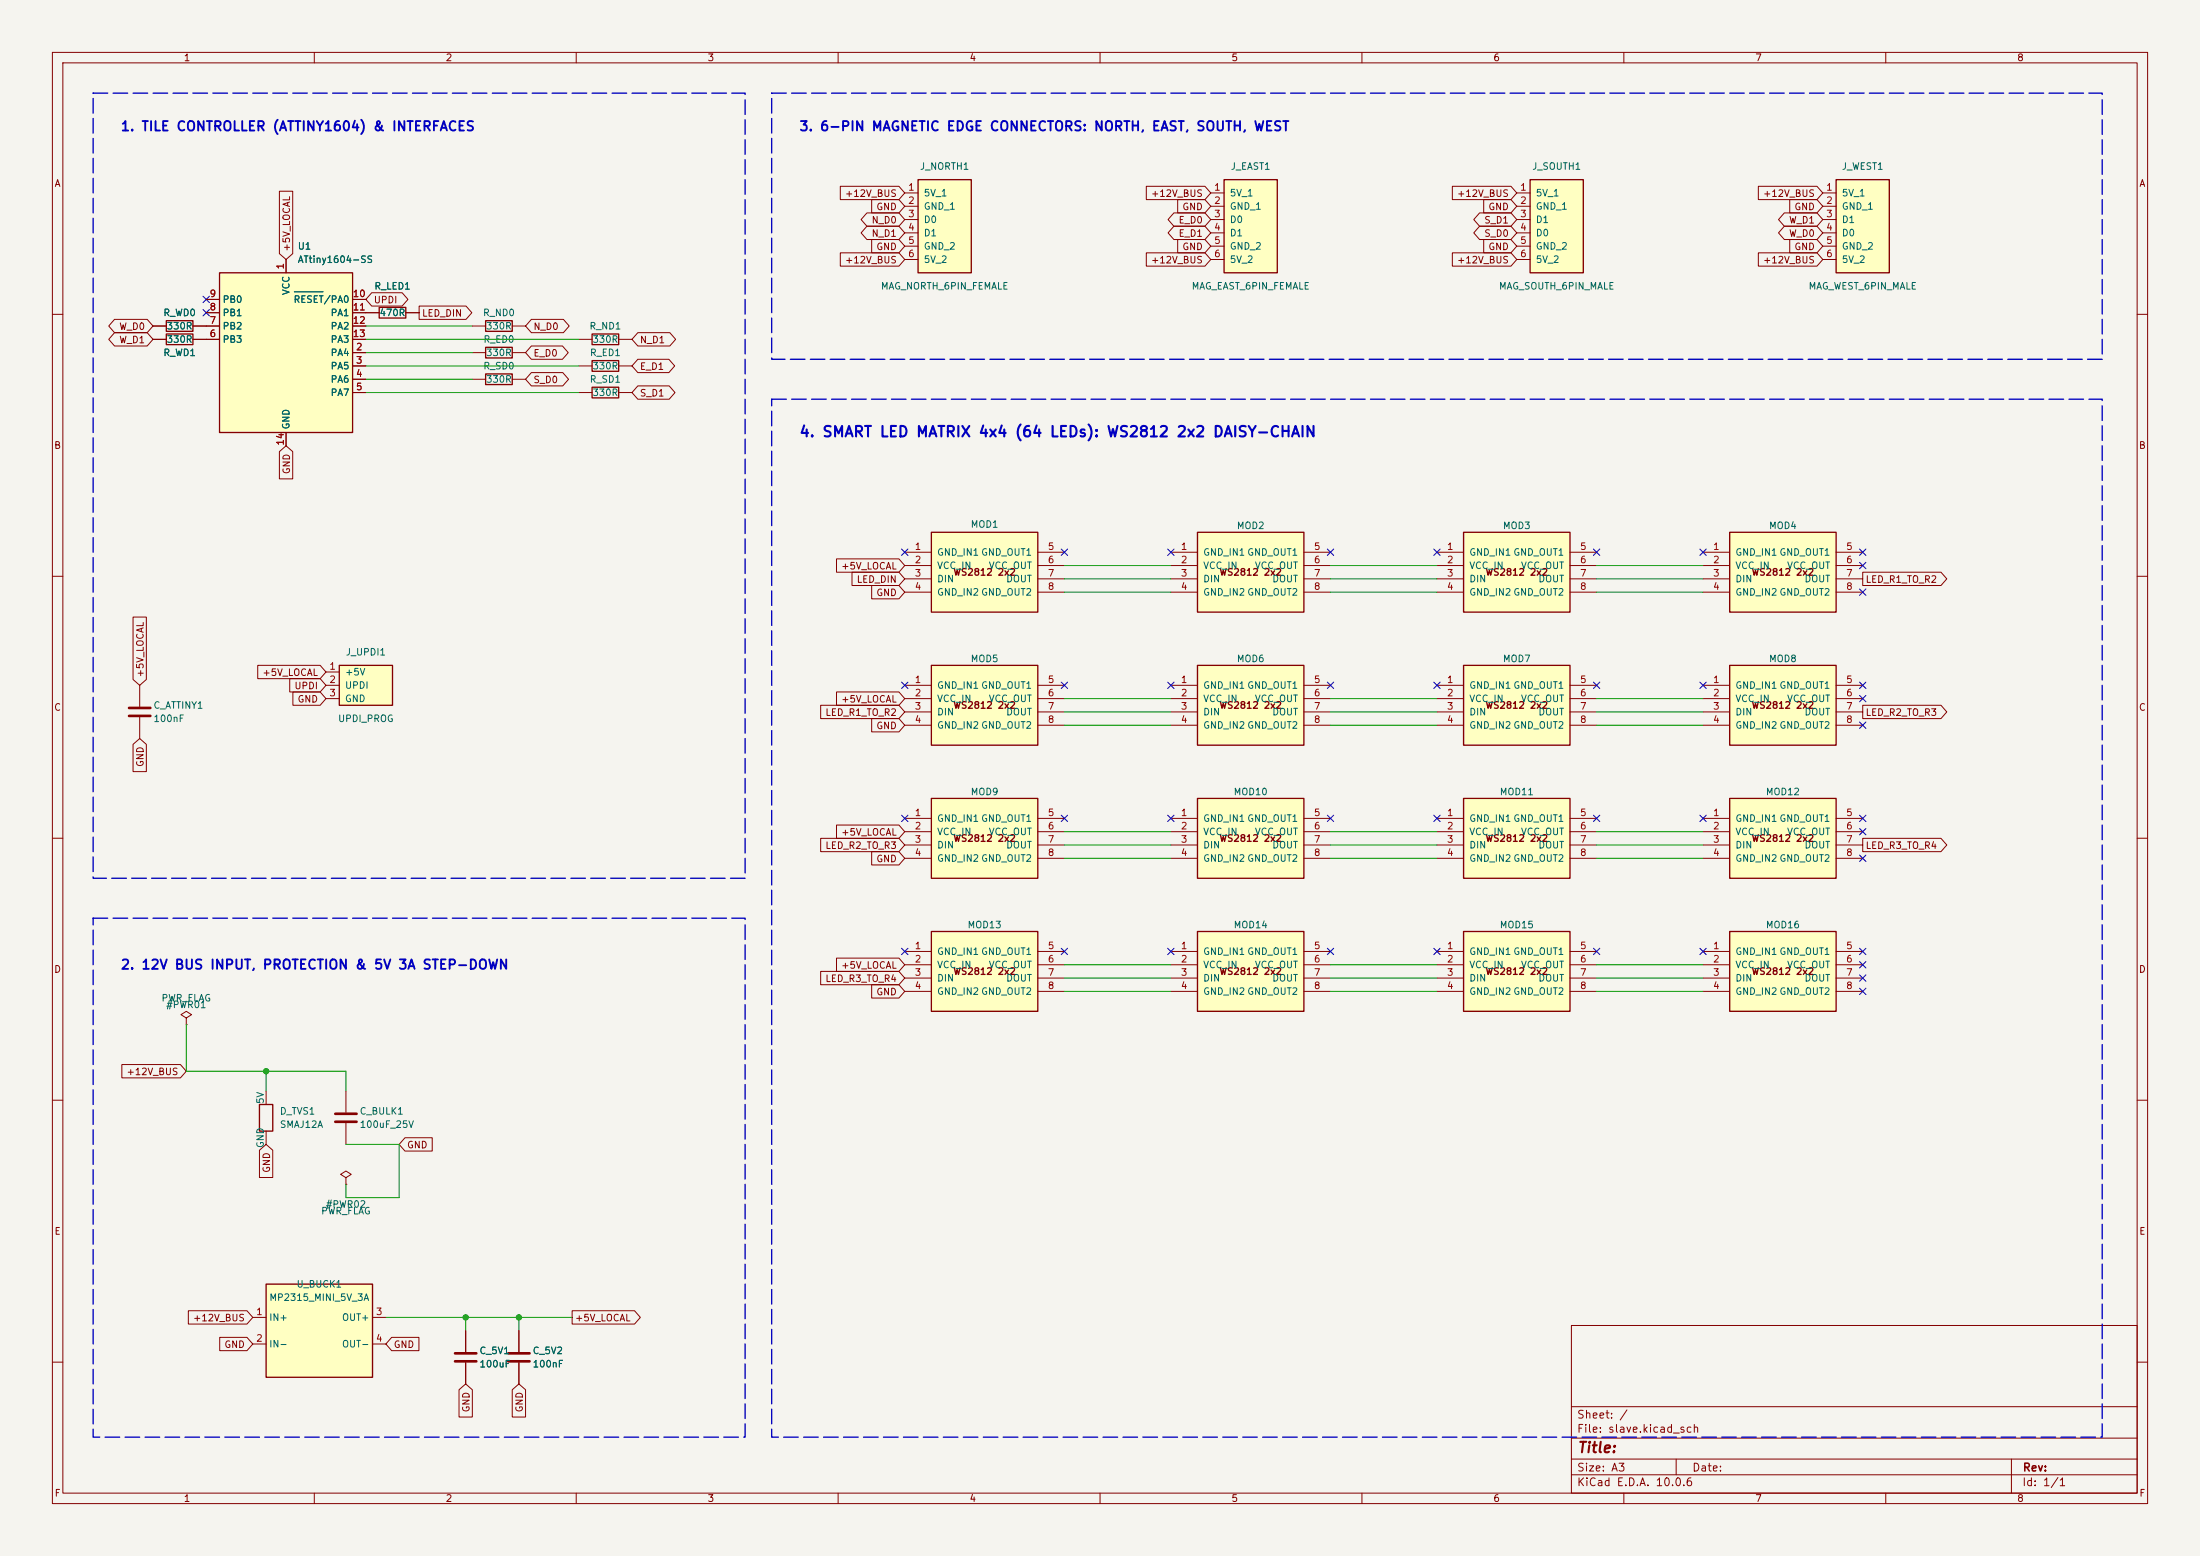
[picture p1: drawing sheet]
<svg xmlns="http://www.w3.org/2000/svg" width="420mm" height="297mm" viewBox="0 0 420 297" stroke-linecap="round" stroke-linejoin="round" font-family="sans-serif">
<path d="M0 0h420v297h-420z" fill="#f5f4ef" stroke="#f5f4ef" stroke-width=".19"/>
<g fill="none" stroke="#840000" stroke-width=".19">
<path d="M10 10h400v277h-400zM12 12h396v273h-396zM60 10v2M110 10v2M160 10v2M210 10v2M260 10v2M310 10v2M360 10v2M10 60h2M110.5 74.9h2.5M110.5 64.8h2.5"/>
<path d="M118.1 74.9h2.5M118.1 64.8h2.5M408 60h2M10 110h2M408 110h2M10 160h2M408 160h2M10 210h2M408 210h2M88.9 254v4.1M300 253h108v32h-108zM10 260h2"/>
<path d="M88.9 260.1v4.1M300 278.5h108M300 274.5h108M300 268.5h108M320 278.5v3M384 278.5v6.5M408 260h2M60 285v2M110 285v2M160 285v2M210 285v2M260 285v2"/>
<path d="M300 281.5h108M310 285v2M360 285v2"/>
</g>
<path d="M113 73.9h5.1v2h-5.1zM113 63.8h5.1v2h-5.1z" fill="none" stroke="#840000" stroke-width=".25"/>
<path d="M86.9 258.3h4M86.9 259.8h4" fill="none" stroke="#840000" stroke-width=".51"/>
<path d="M41.9 52.1h25.4v30.5h-25.4z" fill="#ffffc2"/>
<path d="M41.9 52.1h25.4v30.5h-25.4zM113 68.8h5.1v2.1h-5.1z" fill="none" stroke="#840000" stroke-width=".25"/>
<g fill="none" stroke="#840000" stroke-width=".19">
<path d="M39.4 59.7h2.5M39.4 57.2h2.5M54.6 49.5v2.6M67.3 59.7h2.5M67.3 57.2h2.5M39.4 64.8h2.5M39.4 62.2h2.5M67.3 67.3h2.5M67.3 69.9h2.5M67.3 72.4h2.5M67.3 74.9h2.5M67.3 64.8h2.5"/>
<path d="M67.3 62.2h2.5M110.5 69.9h2.5M118.1 69.9h2.5M54.6 82.6v2.5M35.6 194.3l1-.6-1-.7-1.1 .7 1.1 .6v1.3M35.6 195.6h.1M99.1 254v4.1M99.1 260.1v4.1"/>
</g>
<path d="M56.2 55.7h5.5" fill="none" stroke="#006464" stroke-width=".19"/>
<path d="M97 258.3h4.1M97 259.8h4.1" fill="none" stroke="#840000" stroke-width=".51"/>
<path d="M330.2 127h20.3v15.2h-20.3z" fill="#ffffc2"/>
<path d="M330.2 127h20.3v15.2h-20.3z" fill="none" stroke="#840000" stroke-width=".25"/>
<path d="M325.1 130.8h5.1M325.1 133.4h5.1M325.1 135.9h5.1M325.1 138.4h5.1M350.5 130.8h5.1M350.5 133.4h5.1M350.5 135.9h5.1M350.5 138.4h5.1" fill="none" stroke="#840000" stroke-width=".19"/>
<path d="M330.2 101.6h20.3v15.2h-20.3z" fill="#ffffc2"/>
<path d="M330.2 101.6h20.3v15.2h-20.3z" fill="none" stroke="#840000" stroke-width=".25"/>
<path d="M325.1 105.4h5.1M325.1 108h5.1M325.1 110.5h5.1M325.1 113h5.1M350.5 105.4h5.1M350.5 108h5.1M350.5 110.5h5.1M350.5 113h5.1" fill="none" stroke="#840000" stroke-width=".19"/>
<path d="M330.2 152.4h20.3v15.2h-20.3z" fill="#ffffc2"/>
<path d="M330.2 152.4h20.3v15.2h-20.3z" fill="none" stroke="#840000" stroke-width=".25"/>
<path d="M325.1 156.2h5.1M325.1 158.8h5.1M350.5 156.2h5.1M350.5 158.8h5.1M325.1 161.3h5.1M325.1 163.8h5.1M350.5 161.3h5.1M350.5 163.8h5.1" fill="none" stroke="#840000" stroke-width=".19"/>
<path d="M330.2 177.8h20.3v15.2h-20.3z" fill="#ffffc2"/>
<path d="M330.2 177.8h20.3v15.2h-20.3z" fill="none" stroke="#840000" stroke-width=".25"/>
<path d="M325.1 181.6h5.1M325.1 184.2h5.1M325.1 186.7h5.1M325.1 189.2h5.1M350.5 181.6h5.1M350.5 184.2h5.1M350.5 186.7h5.1M350.5 189.2h5.1" fill="none" stroke="#840000" stroke-width=".19"/>
<path d="M279.4 177.8h20.3v15.2h-20.3z" fill="#ffffc2"/>
<path d="M279.4 177.8h20.3v15.2h-20.3z" fill="none" stroke="#840000" stroke-width=".25"/>
<path d="M274.3 181.6h5.1M274.3 184.2h5.1M274.3 186.7h5.1M274.3 189.2h5.1M299.7 181.6h5.1M299.7 184.2h5.1M299.7 186.7h5.1M299.7 189.2h5.1" fill="none" stroke="#840000" stroke-width=".19"/>
<path d="M177.8 177.8h20.3v15.2h-20.3z" fill="#ffffc2"/>
<path d="M92.7 71.4h5.1v2h-5.1zM92.7 61.2h5.1v2h-5.1zM92.7 66.3h5.1v2h-5.1zM177.8 177.8h20.3v15.2h-20.3z" fill="none" stroke="#840000" stroke-width=".25"/>
<g fill="none" stroke="#840000" stroke-width=".19">
<path d="M90.2 72.4h2.5M90.2 62.2h2.5M90.2 67.3h2.5M97.8 72.4h2.5M97.8 62.2h2.5M97.8 67.3h2.5M172.7 181.6h5.1M172.7 184.2h5.1M172.7 186.7h5.1M172.7 189.2h5.1M198.1 181.6h5.1M198.1 184.2h5.1"/>
<path d="M198.1 186.7h5.1M198.1 189.2h5.1"/>
</g>
<path d="M228.6 177.8h20.3v15.2h-20.3z" fill="#ffffc2"/>
<path d="M228.6 177.8h20.3v15.2h-20.3z" fill="none" stroke="#840000" stroke-width=".25"/>
<path d="M223.5 181.6h5.1M223.5 184.2h5.1M223.5 186.7h5.1M223.5 189.2h5.1M248.9 181.6h5.1M248.9 184.2h5.1M248.9 186.7h5.1M248.9 189.2h5.1" fill="none" stroke="#840000" stroke-width=".19"/>
<path d="M233.7 34.3h10.1v17.8h-10.1z" fill="#ffffc2"/>
<path d="M233.7 34.3h10.1v17.8h-10.1z" fill="none" stroke="#840000" stroke-width=".25"/>
<path d="M231.1 36.8h2.6M231.1 39.4h2.6M231.1 41.9h2.6M231.1 44.5h2.6M231.1 47h2.6M231.1 49.5h2.6" fill="none" stroke="#840000" stroke-width=".19"/>
<path d="M175.3 34.3h10.1v17.8h-10.1z" fill="#ffffc2"/>
<path d="M175.3 34.3h10.1v17.8h-10.1z" fill="none" stroke="#840000" stroke-width=".25"/>
<path d="M172.7 36.8h2.6M172.7 39.4h2.6M172.7 41.9h2.6M172.7 44.5h2.6M172.7 47h2.6M172.7 49.5h2.6" fill="none" stroke="#840000" stroke-width=".19"/>
<path d="M292.1 34.3h10.2v17.8h-10.2z" fill="#ffffc2"/>
<path d="M292.1 34.3h10.2v17.8h-10.2z" fill="none" stroke="#840000" stroke-width=".25"/>
<path d="M289.6 36.8h2.5M289.6 39.4h2.5M289.6 41.9h2.5M289.6 44.5h2.5M289.6 47h2.5M289.6 49.5h2.5" fill="none" stroke="#840000" stroke-width=".19"/>
<path d="M228.6 127h20.3v15.2h-20.3z" fill="#ffffc2"/>
<path d="M72.4 58.7h5.1v2h-5.1zM228.6 127h20.3v15.2h-20.3z" fill="none" stroke="#840000" stroke-width=".25"/>
<path d="M69.8 59.7h2.6M77.5 59.7h2.5M223.5 130.8h5.1M223.5 133.4h5.1M223.5 135.9h5.1M223.5 138.4h5.1M248.9 130.8h5.1M248.9 133.4h5.1M248.9 135.9h5.1M248.9 138.4h5.1" fill="none" stroke="#840000" stroke-width=".19"/>
<path d="M350.5 34.3h10.2v17.8h-10.2z" fill="#ffffc2"/>
<path d="M350.5 34.3h10.2v17.8h-10.2z" fill="none" stroke="#840000" stroke-width=".25"/>
<path d="M348 36.8h2.5M348 39.4h2.5M348 41.9h2.5M348 44.5h2.5M348 47h2.5M348 49.5h2.5" fill="none" stroke="#840000" stroke-width=".19"/>
<path d="M279.4 127h20.3v15.2h-20.3z" fill="#ffffc2"/>
<path d="M279.4 127h20.3v15.2h-20.3z" fill="none" stroke="#840000" stroke-width=".25"/>
<path d="M274.3 130.8h5.1M274.3 133.4h5.1M274.3 135.9h5.1M274.3 138.4h5.1M299.7 130.8h5.1M299.7 133.4h5.1M299.7 135.9h5.1M299.7 138.4h5.1" fill="none" stroke="#840000" stroke-width=".19"/>
<path d="M279.4 152.4h20.3v15.2h-20.3z" fill="#ffffc2"/>
<path d="M279.4 152.4h20.3v15.2h-20.3z" fill="none" stroke="#840000" stroke-width=".25"/>
<path d="M274.3 156.2h5.1M274.3 158.8h5.1M299.7 156.2h5.1M299.7 158.8h5.1M274.3 161.3h5.1M274.3 163.8h5.1M299.7 161.3h5.1M299.7 163.8h5.1" fill="none" stroke="#840000" stroke-width=".19"/>
<path d="M279.4 101.6h20.3v15.2h-20.3z" fill="#ffffc2"/>
<path d="M279.4 101.6h20.3v15.2h-20.3z" fill="none" stroke="#840000" stroke-width=".25"/>
<path d="M274.3 105.4h5.1M274.3 108h5.1M274.3 110.5h5.1M274.3 113h5.1M299.7 105.4h5.1M299.7 108h5.1M299.7 110.5h5.1M299.7 113h5.1" fill="none" stroke="#840000" stroke-width=".19"/>
<path d="M228.6 101.6h20.3v15.2h-20.3z" fill="#ffffc2"/>
<path d="M31.7 61.2h5.1v2h-5.1zM228.6 101.6h20.3v15.2h-20.3z" fill="none" stroke="#840000" stroke-width=".25"/>
<path d="M29.2 62.2h2.5M36.8 62.2h2.6M223.5 105.4h5.1M223.5 108h5.1M223.5 110.5h5.1M223.5 113h5.1M248.9 105.4h5.1M248.9 108h5.1M248.9 110.5h5.1M248.9 113h5.1" fill="none" stroke="#840000" stroke-width=".19"/>
<path d="M228.6 152.4h20.3v15.2h-20.3z" fill="#ffffc2"/>
<path d="M228.6 152.4h20.3v15.2h-20.3z" fill="none" stroke="#840000" stroke-width=".25"/>
<path d="M223.5 156.2h5.1M223.5 158.8h5.1M248.9 156.2h5.1M248.9 158.8h5.1M223.5 161.3h5.1M223.5 163.8h5.1M248.9 161.3h5.1M248.9 163.8h5.1" fill="none" stroke="#840000" stroke-width=".19"/>
<path d="M177.8 127h20.3v15.2h-20.3z" fill="#ffffc2"/>
<path d="M31.7 63.8h5.1v2h-5.1zM177.8 127h20.3v15.2h-20.3z" fill="none" stroke="#840000" stroke-width=".25"/>
<path d="M29.2 64.8h2.5M36.8 64.8h2.6M172.7 130.8h5.1M172.7 133.4h5.1M172.7 135.9h5.1M172.7 138.4h5.1M198.1 130.8h5.1M198.1 133.4h5.1M198.1 135.9h5.1M198.1 138.4h5.1" fill="none" stroke="#840000" stroke-width=".19"/>
<path d="M177.8 101.6h20.3v15.2h-20.3z" fill="#ffffc2"/>
<path d="M177.8 101.6h20.3v15.2h-20.3z" fill="none" stroke="#840000" stroke-width=".25"/>
<path d="M172.7 105.4h5.1M172.7 108h5.1M172.7 110.5h5.1M172.7 113h5.1M198.1 105.4h5.1M198.1 108h5.1M198.1 110.5h5.1M198.1 113h5.1" fill="none" stroke="#840000" stroke-width=".19"/>
<path d="M177.8 152.4h20.3v15.2h-20.3z" fill="#ffffc2"/>
<path d="M177.8 152.4h20.3v15.2h-20.3z" fill="none" stroke="#840000" stroke-width=".25"/>
<path d="M172.7 156.2h5.1M172.7 158.8h5.1M198.1 156.2h5.1M198.1 158.8h5.1M172.7 161.3h5.1M172.7 163.8h5.1M198.1 161.3h5.1M198.1 163.8h5.1" fill="none" stroke="#840000" stroke-width=".19"/>
<path d="M64.8 127h10.1v7.6h-10.1z" fill="#ffffc2"/>
<path d="M64.8 127h10.1v7.6h-10.1zM49.5 210.8h2.6v5.1h-2.6z" fill="none" stroke="#840000" stroke-width=".25"/>
<path d="M26.7 130.8v4.1M26.7 136.9v4.1M62.2 128.3h2.6M62.2 130.8h2.6M62.2 133.4h2.6M50.8 208.3v2.5M50.8 215.9v2.5M66 208.3v4M66 214.4v4M66 224.8l1.1-.6-1.1-.7-1 .7 1 .6v1.3M66 226.1h.1" fill="none" stroke="#840000" stroke-width=".19"/>
<path d="M24.6 135.1h4.1M24.6 136.7h4.1M64 212.6h4.1M64 214.1h4.1" fill="none" stroke="#840000" stroke-width=".51"/>
<path d="M50.8 245.1h20.3v17.8h-20.3z" fill="#ffffc2"/>
<path d="M50.8 245.1h20.3v17.8h-20.3z" fill="none" stroke="#840000" stroke-width=".25"/>
<g fill="none" stroke="#840000" stroke-width=".19">
<path d="M53.3 36.5h2.6v11.9l-1.3 1.1-1.3-1.1zM160.4 35.6h11.2l1.1 1.2-1.1 1.3h-11.2zM166.4 38.1h5.2l1.1 1.3-1.1 1.2h-5.2zM218.8 35.6h11.2l1.1 1.2-1.1 1.3h-11.2zM224.8 38.1h5.2l1.1 1.3-1.1 1.2h-5.2zM277.3 35.6h11.1l1.2 1.2-1.2 1.3h-11.1zM283.2 38.1h5.2l1.2 1.3-1.2 1.2h-5.2zM335.7 35.6h11.2l1.1 1.2-1.1 1.3h-11.2zM341.7 38.1h5.2l1.1 1.3-1.1 1.2h-5.2zM39.4 59.7h2.5M39.4 57.2h2.5M54.6 49.5v2.6"/>
<path d="M67.3 59.7h5.1M67.3 57.2h2.5M71 55.9h5.8l1.1 1.3-1.1 1.2h-5.8l-1.2-1.2zM77.5 59.7h2.5M80 58.4h9l1.1 1.3-1.1 1.3h-9zM160.4 48.3h11.2l1.1 1.2-1.1 1.3h-11.2zM165.5 43.2h6.1l1.1 1.3-1.1 1.2h-6.1l-1.1-1.2zM165.5 40.6h6.1l1.1 1.3-1.1 1.3h-6.1l-1.1-1.3zM166.4 45.7h5.2l1.1 1.3-1.1 1.3h-5.2zM218.8 48.3h11.2l1.1 1.2-1.1 1.3h-11.2zM224.1 43.2h5.9l1.1 1.3-1.1 1.2h-5.9l-1.1-1.2zM224.1 40.6h5.9l1.1 1.3-1.1 1.3h-5.9l-1.1-1.3z"/>
<path d="M224.8 45.7h5.2l1.1 1.3-1.1 1.3h-5.2zM277.3 48.3h11.1l1.2 1.2-1.2 1.3h-11.1zM282.5 40.6h5.9l1.2 1.3-1.2 1.3h-5.9l-1.2-1.3zM282.5 43.2h5.9l1.2 1.3-1.2 1.2h-5.9l-1.2-1.2zM283.2 45.7h5.2l1.2 1.3-1.2 1.3h-5.2zM335.7 48.3h11.2l1.1 1.2-1.1 1.3h-11.2zM340.6 40.6h6.3l1.1 1.3-1.1 1.3h-6.3l-1.1-1.3zM340.6 43.2h6.3l1.1 1.3-1.1 1.2h-6.3l-1.1-1.2zM341.7 45.7h5.2l1.1 1.3-1.1 1.3h-5.2zM21.9 61h6.2l1.1 1.2-1.1 1.3h-6.2l-1.1-1.3zM21.9 63.5h6.2l1.1 1.3-1.1 1.2h-6.2l-1.1-1.2zM29.2 64.8h2.5"/>
<path d="M29.2 62.2h2.5M36.8 64.8h5.1M36.8 62.2h5.1M67.3 67.3h2.5M67.3 69.9h2.5M67.3 72.4h2.5M67.3 74.9h2.5M67.3 64.8h2.5M67.3 62.2h2.5M101.4 71.1h6l1.1 1.3-1.1 1.3h-6l-1.1-1.3zM101.4 61h6.2l1.1 1.2-1.1 1.3h-6.2l-1.1-1.3zM101.4 66h6l1.1 1.3-1.1 1.3h-6l-1.1-1.3z"/>
<path d="M121.8 68.6h5.9l1.1 1.3-1.1 1.2h-5.9l-1.2-1.2zM121.8 73.7h6l1.1 1.2-1.1 1.3h-6l-1.2-1.3zM121.8 63.5h6.1l1.1 1.3-1.1 1.2h-6.1l-1.2-1.2zM53.3 86.2l1.3-1.1 1.3 1.1v5.2h-2.6zM54.6 82.6v2.5M25.4 117.8h2.5v11.9l-1.2 1.1-1.3-1.1zM159.7 106.7h11.9l1.1 1.3-1.1 1.2h-11.9zM162.7 109.2h8.9l1.1 1.3-1.1 1.3h-8.9zM166.4 111.8h5.2l1.1 1.2-1.1 1.3h-5.2zM355.6 109.2h14.9l1.2 1.3-1.2 1.3h-14.9zM49.2 127h11.9l1.1 1.3-1.1 1.2h-11.9zM55.3 129.5h5.8l1.1 1.3-1.1 1.3h-5.8z"/>
<path d="M55.9 132.1h5.2l1.1 1.3-1.1 1.2h-5.2zM156.7 134.6h14.9l1.1 1.3-1.1 1.3h-14.9zM159.7 132.1h11.9l1.1 1.3-1.1 1.2h-11.9zM166.4 137.2h5.2l1.1 1.2-1.1 1.3h-5.2zM355.6 134.6h14.9l1.2 1.3-1.2 1.3h-14.9zM25.4 142.1l1.3-1.1 1.2 1.1v5.2h-2.5zM159.7 157.5h11.9l1.1 1.3-1.1 1.2h-11.9zM156.7 160h14.9l1.1 1.3-1.1 1.3h-14.9zM166.4 162.6h5.2l1.1 1.2-1.1 1.3h-5.2zM355.6 160h14.9l1.2 1.3-1.2 1.3h-14.9zM156.7 185.4h14.9l1.1 1.3-1.1 1.3h-14.9zM159.7 182.9h11.9l1.1 1.3-1.1 1.2h-11.9z"/>
<path d="M166.4 188h5.2l1.1 1.2-1.1 1.3h-5.2zM23.3 203.2h11.1l1.2 1.3-1.2 1.2h-11.1zM49.5 219.6l1.3-1.2 1.3 1.2v5.2h-2.6zM77.3 217.2h5.2v2.5h-5.2l-1.1-1.3zM36 250.2h11.1l1.2 1.3-1.2 1.2h-11.1zM41.9 255.3h5.2l1.2 1.2-1.2 1.3h-5.2zM48.3 251.5h2.5M48.3 256.5h2.5M71.1 251.5h2.6M71.1 256.5h2.6M74.8 255.3h5.2v2.5h-5.2l-1.1-1.3zM88.9 254v4.1"/>
<path d="M99.1 254v4.1M109.2 250.2h11.9l1.1 1.3-1.1 1.2h-11.9zM87.6 265.3l1.3-1.1 1.3 1.1v5.2h-2.6zM88.9 260.1v4.1M97.8 265.3l1.3-1.1 1.2 1.1v5.2h-2.5zM99.1 260.1v4.1"/>
</g>
<g fill="none" stroke="#009600" stroke-width=".19">
<path d="M69.8 64.8h40.7M69.8 62.2h20.4M69.8 74.9h40.7M69.8 67.3h20.4M69.8 72.4h20.4M69.8 69.9h40.7M203.2 110.5h20.3M203.2 113h20.3M203.2 108h20.3M254 110.5h20.3M254 113h20.3M254 108h20.3"/>
<path d="M304.8 110.5h20.3M304.8 113h20.3M304.8 108h20.3M203.2 138.4h20.3M203.2 135.9h20.3M203.2 133.4h20.3M254 138.4h20.3M254 135.9h20.3M254 133.4h20.3M304.8 138.4h20.3M304.8 135.9h20.3M304.8 133.4h20.3"/>
<path d="M203.2 158.8h20.3M254 158.8h20.3M304.8 158.8h20.3M203.2 161.3h20.3M203.2 163.8h20.3M254 161.3h20.3M254 163.8h20.3M304.8 161.3h20.3M304.8 163.8h20.3M35.6 195.6v8.9h30.4v3.8M203.2 186.7h20.3M203.2 184.2h20.3"/>
<path d="M203.2 189.2h20.3M254 186.7h20.3M254 184.2h20.3M254 189.2h20.3M304.8 186.7h20.3M304.8 184.2h20.3M304.8 189.2h20.3M50.8 204.5v3.8M66 218.4h10.2v10.2h-10.2v-2.5M73.7 251.5h35.5M88.9 251.5v2.5M99.1 251.5v2.5"/>
</g>
<g fill="none" stroke="#000084" stroke-width=".19">
<path d="M38.8 59.1l1.2 1.2M38.8 56.5l1.2 1.3M40 59.1l-1.2 1.2M40 56.5l-1.2 1.3M172.1 104.8l1.2 1.2M173.3 104.8l-1.2 1.2M202.6 104.8l1.2 1.2M203.8 104.8l-1.2 1.2M222.9 104.8l1.2 1.2M224.1 104.8l-1.2 1.2M253.4 104.8l1.2 1.2M254.6 104.8l-1.2 1.2"/>
<path d="M273.7 104.8l1.2 1.2M274.9 104.8l-1.2 1.2M304.2 104.8l1.2 1.2M305.4 104.8l-1.2 1.2M324.5 104.8l1.2 1.2M325.7 104.8l-1.2 1.2M355 107.3l1.2 1.3M355 112.4l1.2 1.2M355 104.8l1.2 1.2M356.2 107.3l-1.2 1.3M356.2 112.4l-1.2 1.2M356.2 104.8l-1.2 1.2"/>
<path d="M172.1 130.2l1.2 1.2M173.3 130.2l-1.2 1.2M202.6 130.2l1.2 1.2M203.8 130.2l-1.2 1.2M222.9 130.2l1.2 1.2M224.1 130.2l-1.2 1.2M253.4 130.2l1.2 1.2M254.6 130.2l-1.2 1.2M273.7 130.2l1.2 1.2M274.9 130.2l-1.2 1.2M304.2 130.2l1.2 1.2M305.4 130.2l-1.2 1.2"/>
<path d="M324.5 130.2l1.2 1.2M325.7 130.2l-1.2 1.2M355 137.8l1.2 1.2M355 130.2l1.2 1.2M355 132.7l1.2 1.3M356.2 137.8l-1.2 1.2M356.2 130.2l-1.2 1.2M356.2 132.7l-1.2 1.3M172.1 155.6l1.2 1.2M173.3 155.6l-1.2 1.2M202.6 155.6l1.2 1.2M203.8 155.6l-1.2 1.2"/>
<path d="M222.9 155.6l1.2 1.2M224.1 155.6l-1.2 1.2M253.4 155.6l1.2 1.2M254.6 155.6l-1.2 1.2M273.7 155.6l1.2 1.2M274.9 155.6l-1.2 1.2M304.2 155.6l1.2 1.2M305.4 155.6l-1.2 1.2M324.5 155.6l1.2 1.2M325.7 155.6l-1.2 1.2M355 155.6l1.2 1.2M355 158.1l1.2 1.3"/>
<path d="M356.2 155.6l-1.2 1.2M356.2 158.1l-1.2 1.3M355 163.2l1.2 1.2M356.2 163.2l-1.2 1.2M172.1 181l1.2 1.2M173.3 181l-1.2 1.2M202.6 181l1.2 1.2M203.8 181l-1.2 1.2M222.9 181l1.2 1.2M224.1 181l-1.2 1.2M253.4 181l1.2 1.2M254.6 181l-1.2 1.2"/>
<path d="M273.7 181l1.2 1.2M274.9 181l-1.2 1.2M304.2 181l1.2 1.2M305.4 181l-1.2 1.2M324.5 181l1.2 1.2M325.7 181l-1.2 1.2M355 188.6l1.2 1.2M355 181l1.2 1.2M355 186.1l1.2 1.2M355 183.5l1.2 1.3M356.2 188.6l-1.2 1.2M356.2 181l-1.2 1.2"/>
<path d="M356.2 186.1l-1.2 1.2M356.2 183.5l-1.2 1.3"/>
</g>
<path d="M17.8 17.8h124.4v149.8h-124.4zM147.3 17.8h254v50.8h-254zM147.3 76.2h254v198.1h-254zM17.8 175.3h124.4v99h-124.4z" fill="none" stroke="#0000c2" stroke-width=".25" stroke-dasharray="2.8 1"/>
<path d="M56.2 55.7h5.5" fill="none" stroke="#006464" stroke-width=".19"/>
<g fill="#009600" stroke="#009600" stroke-width=".19">
<circle cx="50.8" cy="204.5" r=".51"/>
<circle cx="99.1" cy="251.5" r=".51"/>
<circle cx="88.9" cy="251.5" r=".51"/>
</g>
<text font-size="2" fill="#0000c2" x="152.5" y="83.9">4. SMART LED MATRIX 4x4 (64 LEDs): WS2812 2x2 DAISY-CHAIN</text>
<text font-size="2" fill="#840000" x="301" y="277.8">Title:</text>
<g font-size="1.8" fill="#0000c2">
<text x="22.9" y="25.5">1. TILE CONTROLLER (ATTINY1604) &amp; INTERFACES</text>
<text x="152.5" y="25.5">3. 6-PIN MAGNETIC EDGE CONNECTORS: NORTH, EAST, SOUTH, WEST</text>
<text x="22.9" y="185.5">2. 12V BUS INPUT, PROTECTION &amp; 5V 3A STEP-DOWN</text>
</g>
<g font-size="1.5" fill="#840000">
<text x="300.9" y="273.8">File: slave.kicad_sch</text>
<text x="300.9" y="271.1">Sheet: /</text>
<text x="300.9" y="281.2">Size: A3</text>
<text x="322.9" y="281.2">Date:</text>
<text x="386" y="281.2">Rev:</text>
<text x="300.9" y="284">KiCad E.D.A. 10.0.6</text>
<text x="385.9" y="284">Id: 1/1</text>
</g>
<g font-size="1.3" fill="#840000">
<text x="35" y="12">1</text>
<text x="85" y="12">2</text>
<text x="135" y="12">3</text>
<text x="185" y="12">4</text>
<text x="235" y="12">5</text>
<text x="285" y="12">6</text>
<text x="335" y="12">7</text>
<text x="385" y="12">8</text>
<text x="10.3" y="36">A</text>
<text x="408.3" y="36">A</text>
<text x="161.2" y="37.9">+12V_BUS</text>
<text x="167.2" y="40.4">GND</text>
<text x="219.6" y="37.9">+12V_BUS</text>
<text x="225.6" y="40.4">GND</text>
<text x="278" y="37.9">+12V_BUS</text>
<text x="284" y="40.4">GND</text>
<text x="336.5" y="37.9">+12V_BUS</text>
<text x="342.5" y="40.4">GND</text>
<text x="166.3" y="45.5">N_D1</text>
<text x="166.3" y="43">N_D0</text>
<text x="224.9" y="45.5">E_D1</text>
<text x="224.9" y="43">E_D0</text>
<text x="283.2" y="43">S_D1</text>
<text x="283.2" y="45.5">S_D0</text>
<text x="341.4" y="43">W_D1</text>
<text x="341.4" y="45.5">W_D0</text>
<text x="55.7" y="48.1" transform="rotate(-90 55.7 48.1)">+5V_LOCAL</text>
<text x="161.2" y="50.6">+12V_BUS</text>
<text x="167.2" y="48">GND</text>
<text x="219.6" y="50.6">+12V_BUS</text>
<text x="225.6" y="48">GND</text>
<text x="278" y="50.6">+12V_BUS</text>
<text x="284" y="48">GND</text>
<text x="336.5" y="50.6">+12V_BUS</text>
<text x="342.5" y="48">GND</text>
<text x="71.3" y="58.2">UPDI</text>
<text x="22.7" y="63.3">W_D0</text>
<text x="22.7" y="65.8">W_D1</text>
<text x="80.5" y="60.7">LED_DIN</text>
<text x="101.7" y="63.3">N_D0</text>
<text x="122.1" y="65.8">N_D1</text>
<text x="101.7" y="68.4">E_D0</text>
<text x="122.1" y="70.9">E_D1</text>
<text x="101.7" y="73.4">S_D0</text>
<text x="122.1" y="76">S_D1</text>
<text x="10.2" y="86">B</text>
<text x="408.2" y="86">B</text>
<text x="55.7" y="90.6" transform="rotate(-90 55.7 90.6)">GND</text>
<text x="160.5" y="109">+5V_LOCAL</text>
<text x="163.4" y="111.5">LED_DIN</text>
<text x="181.9" y="110.2">WS2812 2x2</text>
<text x="232.7" y="110.2">WS2812 2x2</text>
<text x="283.5" y="110.2">WS2812 2x2</text>
<text x="334.3" y="110.2">WS2812 2x2</text>
<text x="356" y="111.5">LED_R1_TO_R2</text>
<text x="167.2" y="114.1">GND</text>
<text x="27.7" y="129.4" transform="rotate(-90 27.7 129.4)">+5V_LOCAL</text>
<text x="50" y="129.3">+5V_LOCAL</text>
<text x="56.1" y="131.9">UPDI</text>
<text x="10.2" y="136">C</text>
<text x="56.7" y="134.4">GND</text>
<text x="157.5" y="136.9">LED_R1_TO_R2</text>
<text x="160.5" y="134.4">+5V_LOCAL</text>
<text x="181.9" y="135.6">WS2812 2x2</text>
<text x="232.7" y="135.6">WS2812 2x2</text>
<text x="283.5" y="135.6">WS2812 2x2</text>
<text x="334.3" y="135.6">WS2812 2x2</text>
<text x="356" y="136.9">LED_R2_TO_R3</text>
<text x="408.2" y="136">C</text>
<text x="167.2" y="139.5">GND</text>
<text x="27.7" y="146.5" transform="rotate(-90 27.7 146.5)">GND</text>
<text x="160.5" y="159.8">+5V_LOCAL</text>
<text x="181.9" y="161">WS2812 2x2</text>
<text x="232.7" y="161">WS2812 2x2</text>
<text x="283.5" y="161">WS2812 2x2</text>
<text x="334.3" y="161">WS2812 2x2</text>
<text x="157.5" y="162.3">LED_R2_TO_R3</text>
<text x="167.2" y="164.9">GND</text>
<text x="356" y="162.3">LED_R3_TO_R4</text>
<text x="10.2" y="186">D</text>
<text x="160.5" y="185.2">+5V_LOCAL</text>
<text x="408.2" y="186">D</text>
<text x="157.5" y="187.7">LED_R3_TO_R4</text>
<text x="167.2" y="190.3">GND</text>
<text x="181.9" y="186.4">WS2812 2x2</text>
<text x="232.7" y="186.4">WS2812 2x2</text>
<text x="283.5" y="186.4">WS2812 2x2</text>
<text x="334.3" y="186.4">WS2812 2x2</text>
<text x="24" y="205.5">+12V_BUS</text>
<text x="77.6" y="219.5">GND</text>
<text x="51.9" y="224" transform="rotate(-90 51.9 224)">GND</text>
<text x="10.3" y="236">E</text>
<text x="408.3" y="236">E</text>
<text x="36.7" y="252.5">+12V_BUS</text>
<text x="42.7" y="257.6">GND</text>
<text x="75.1" y="257.6">GND</text>
<text x="109.7" y="252.5">+5V_LOCAL</text>
<text x="90" y="269.7" transform="rotate(-90 90 269.7)">GND</text>
<text x="100.1" y="269.7" transform="rotate(-90 100.1 269.7)">GND</text>
<text x="10.3" y="286">F</text>
<text x="35" y="287">1</text>
<text x="85" y="287">2</text>
<text x="135" y="287">3</text>
<text x="185" y="287">4</text>
<text x="235" y="287">5</text>
<text x="285" y="287">6</text>
<text x="335" y="287">7</text>
<text x="385" y="287">8</text>
<text x="408.3" y="286">F</text>
</g>
<g font-size="1.3" fill="#006464">
<text x="175.5" y="32.7">J_NORTH1</text>
<text x="234.9" y="32.7">J_EAST1</text>
<text x="292.4" y="32.7">J_SOUTH1</text>
<text x="351.5" y="32.7">J_WEST1</text>
<text x="176.2" y="37.8">5V_1</text>
<text x="176.2" y="40.3">GND_1</text>
<text x="234.7" y="37.8">5V_1</text>
<text x="234.7" y="40.3">GND_1</text>
<text x="293.1" y="37.8">5V_1</text>
<text x="293.1" y="40.3">GND_1</text>
<text x="351.5" y="37.8">5V_1</text>
<text x="351.5" y="40.3">GND_1</text>
<text x="56.7" y="48">U1</text>
<text x="176.2" y="42.9">D0</text>
<text x="176.2" y="45.4">D1</text>
<text x="176.2" y="48">GND_2</text>
<text x="234.7" y="42.9">D0</text>
<text x="234.7" y="45.4">D1</text>
<text x="234.7" y="48">GND_2</text>
<text x="293.1" y="42.9">D1</text>
<text x="293.1" y="45.4">D0</text>
<text x="293.1" y="48">GND_2</text>
<text x="351.5" y="42.9">D1</text>
<text x="351.5" y="45.4">D0</text>
<text x="351.5" y="48">GND_2</text>
<text x="56.7" y="50.5">ATtiny1604-SS</text>
<text x="176.2" y="50.5">5V_2</text>
<text x="234.7" y="50.5">5V_2</text>
<text x="293.1" y="50.5">5V_2</text>
<text x="351.5" y="50.5">5V_2</text>
<text x="42.4" y="58.1">PB0</text>
<text x="55.6" y="56.4" transform="rotate(-90 55.6 56.4)">VCC</text>
<text x="55.9" y="58.1">RESET/PA0</text>
<text x="71.4" y="55.6">R_LED1</text>
<text x="168.1" y="55.6">MAG_NORTH_6PIN_FEMALE</text>
<text x="227.4" y="55.6">MAG_EAST_6PIN_FEMALE</text>
<text x="286" y="55.6">MAG_SOUTH_6PIN_MALE</text>
<text x="345.2" y="55.6">MAG_WEST_6PIN_MALE</text>
<text x="31.1" y="60.7">R_WD0</text>
<text x="31.7" y="63.2">330R</text>
<text x="31.7" y="65.7">330R</text>
<text x="42.4" y="65.7">PB3</text>
<text x="42.4" y="63.2">PB2</text>
<text x="42.4" y="60.7">PB1</text>
<text x="63" y="60.7">PA1</text>
<text x="63" y="63.2">PA2</text>
<text x="63" y="65.7">PA3</text>
<text x="72.4" y="60.7">470R</text>
<text x="92.1" y="60.7">R_ND0</text>
<text x="92.2" y="65.7">R_ED0</text>
<text x="92.7" y="63.2">330R</text>
<text x="112.4" y="63.2">R_ND1</text>
<text x="113" y="65.7">330R</text>
<text x="31.1" y="68.3">R_WD1</text>
<text x="63" y="68.3">PA4</text>
<text x="63" y="70.8">PA5</text>
<text x="92.2" y="70.8">R_SD0</text>
<text x="92.7" y="68.3">330R</text>
<text x="112.5" y="68.3">R_ED1</text>
<text x="113" y="70.8">330R</text>
<text x="63" y="73.4">PA6</text>
<text x="63" y="75.9">PA7</text>
<text x="92.7" y="73.4">330R</text>
<text x="112.5" y="73.4">R_SD1</text>
<text x="113" y="75.9">330R</text>
<text x="55.6" y="82.1" transform="rotate(-90 55.6 82.1)">GND</text>
<text x="185.2" y="101">MOD1</text>
<text x="236" y="101.3">MOD2</text>
<text x="286.8" y="101.3">MOD3</text>
<text x="337.6" y="101.3">MOD4</text>
<text x="178.8" y="106.4">GND_IN1 GND_OUT1</text>
<text x="229.6" y="106.4">GND_IN1 GND_OUT1</text>
<text x="280.4" y="106.4">GND_IN1 GND_OUT1</text>
<text x="331.2" y="106.4">GND_IN1 GND_OUT1</text>
<text x="178.8" y="108.9">VCC_IN</text>
<text x="178.8" y="111.5">DIN</text>
<text x="178.8" y="114">GND_IN2 GND_OUT2</text>
<text x="188.7" y="108.9">VCC_OUT</text>
<text x="192" y="111.5">DOUT</text>
<text x="229.6" y="108.9">VCC_IN</text>
<text x="229.6" y="111.5">DIN</text>
<text x="229.6" y="114">GND_IN2 GND_OUT2</text>
<text x="239.5" y="108.9">VCC_OUT</text>
<text x="242.8" y="111.5">DOUT</text>
<text x="280.4" y="108.9">VCC_IN</text>
<text x="280.4" y="111.5">DIN</text>
<text x="280.4" y="114">GND_IN2 GND_OUT2</text>
<text x="290.3" y="108.9">VCC_OUT</text>
<text x="293.6" y="111.5">DOUT</text>
<text x="331.2" y="108.9">VCC_IN</text>
<text x="331.2" y="111.5">DIN</text>
<text x="331.2" y="114">GND_IN2 GND_OUT2</text>
<text x="341.1" y="108.9">VCC_OUT</text>
<text x="344.4" y="111.5">DOUT</text>
<text x="65.9" y="125.4">J_UPDI1</text>
<text x="65.8" y="129.2">+5V</text>
<text x="65.8" y="131.8">UPDI</text>
<text x="178.8" y="131.8">GND_IN1 GND_OUT1</text>
<text x="185.2" y="126.7">MOD5</text>
<text x="229.6" y="131.8">GND_IN1 GND_OUT1</text>
<text x="236" y="126.7">MOD6</text>
<text x="280.4" y="131.8">GND_IN1 GND_OUT1</text>
<text x="286.8" y="126.7">MOD7</text>
<text x="331.2" y="131.8">GND_IN1 GND_OUT1</text>
<text x="337.6" y="126.7">MOD8</text>
<text x="29.2" y="135.6">C_ATTINY1</text>
<text x="65.8" y="134.3">GND</text>
<text x="178.8" y="134.3">VCC_IN</text>
<text x="178.8" y="136.9">DIN</text>
<text x="188.7" y="134.3">VCC_OUT</text>
<text x="192" y="136.9">DOUT</text>
<text x="229.6" y="134.3">VCC_IN</text>
<text x="229.6" y="136.9">DIN</text>
<text x="239.5" y="134.3">VCC_OUT</text>
<text x="242.8" y="136.9">DOUT</text>
<text x="280.4" y="134.3">VCC_IN</text>
<text x="280.4" y="136.9">DIN</text>
<text x="290.3" y="134.3">VCC_OUT</text>
<text x="293.6" y="136.9">DOUT</text>
<text x="331.2" y="134.3">VCC_IN</text>
<text x="331.2" y="136.9">DIN</text>
<text x="341.1" y="134.3">VCC_OUT</text>
<text x="344.4" y="136.9">DOUT</text>
<text x="29.2" y="138.1">100nF</text>
<text x="64.4" y="138.1">UPDI_PROG</text>
<text x="178.8" y="139.4">GND_IN2 GND_OUT2</text>
<text x="229.6" y="139.4">GND_IN2 GND_OUT2</text>
<text x="280.4" y="139.4">GND_IN2 GND_OUT2</text>
<text x="331.2" y="139.4">GND_IN2 GND_OUT2</text>
<text x="185.2" y="152.1">MOD9</text>
<text x="235.4" y="152.1">MOD10</text>
<text x="286.2" y="152.1">MOD11</text>
<text x="337" y="152.1">MOD12</text>
<text x="178.8" y="157.2">GND_IN1 GND_OUT1</text>
<text x="178.8" y="159.7">VCC_IN</text>
<text x="188.7" y="159.7">VCC_OUT</text>
<text x="229.6" y="157.2">GND_IN1 GND_OUT1</text>
<text x="229.6" y="159.7">VCC_IN</text>
<text x="239.5" y="159.7">VCC_OUT</text>
<text x="280.4" y="157.2">GND_IN1 GND_OUT1</text>
<text x="280.4" y="159.7">VCC_IN</text>
<text x="290.3" y="159.7">VCC_OUT</text>
<text x="331.2" y="157.2">GND_IN1 GND_OUT1</text>
<text x="331.2" y="159.7">VCC_IN</text>
<text x="341.1" y="159.7">VCC_OUT</text>
<text x="178.8" y="162.3">DIN</text>
<text x="178.8" y="164.8">GND_IN2 GND_OUT2</text>
<text x="192" y="162.3">DOUT</text>
<text x="229.6" y="162.3">DIN</text>
<text x="229.6" y="164.8">GND_IN2 GND_OUT2</text>
<text x="242.8" y="162.3">DOUT</text>
<text x="280.4" y="162.3">DIN</text>
<text x="280.4" y="164.8">GND_IN2 GND_OUT2</text>
<text x="293.6" y="162.3">DOUT</text>
<text x="331.2" y="162.3">DIN</text>
<text x="331.2" y="164.8">GND_IN2 GND_OUT2</text>
<text x="344.4" y="162.3">DOUT</text>
<text x="184.6" y="177.5">MOD13</text>
<text x="235.4" y="177.5">MOD14</text>
<text x="286.2" y="177.5">MOD15</text>
<text x="337" y="177.5">MOD16</text>
<text x="178.8" y="182.6">GND_IN1 GND_OUT1</text>
<text x="178.8" y="185.1">VCC_IN</text>
<text x="188.7" y="185.1">VCC_OUT</text>
<text x="229.6" y="182.6">GND_IN1 GND_OUT1</text>
<text x="229.6" y="185.1">VCC_IN</text>
<text x="239.5" y="185.1">VCC_OUT</text>
<text x="280.4" y="182.6">GND_IN1 GND_OUT1</text>
<text x="280.4" y="185.1">VCC_IN</text>
<text x="290.3" y="185.1">VCC_OUT</text>
<text x="331.2" y="182.6">GND_IN1 GND_OUT1</text>
<text x="331.2" y="185.1">VCC_IN</text>
<text x="341.1" y="185.1">VCC_OUT</text>
<text x="30.7" y="191.5">PWR_FLAG</text>
<text x="178.8" y="187.7">DIN</text>
<text x="178.8" y="190.2">GND_IN2 GND_OUT2</text>
<text x="192" y="187.7">DOUT</text>
<text x="229.6" y="187.7">DIN</text>
<text x="229.6" y="190.2">GND_IN2 GND_OUT2</text>
<text x="242.8" y="187.7">DOUT</text>
<text x="280.4" y="187.7">DIN</text>
<text x="280.4" y="190.2">GND_IN2 GND_OUT2</text>
<text x="293.6" y="187.7">DOUT</text>
<text x="331.2" y="187.7">DIN</text>
<text x="331.2" y="190.2">GND_IN2 GND_OUT2</text>
<text x="344.4" y="187.7">DOUT</text>
<text x="31.6" y="192.7">#PWR01</text>
<text x="50.7" y="210.8" transform="rotate(-90 50.7 210.8)">5V</text>
<text x="53.3" y="213.1">D_TVS1</text>
<text x="53.3" y="215.6">SMAJ12A</text>
<text x="68.6" y="213.1">C_BULK1</text>
<text x="68.6" y="215.6">100uF_25V</text>
<text x="50.7" y="219.2" transform="rotate(-90 50.7 219.2)">GND</text>
<text x="61.2" y="232.1">PWR_FLAG</text>
<text x="62.1" y="230.8">#PWR02</text>
<text x="51.3" y="248.6">MP2315_MINI_5V_3A</text>
<text x="56.5" y="246.1">U_BUCK1</text>
<text x="51.3" y="252.4">IN+</text>
<text x="51.3" y="257.5">IN-</text>
<text x="65.2" y="252.4">OUT+</text>
<text x="65.2" y="257.5">OUT-</text>
<text x="91.4" y="258.8">C_5V1</text>
<text x="91.4" y="261.3">100uF</text>
<text x="101.6" y="258.8">C_5V2</text>
<text x="101.6" y="261.3">100nF</text>
</g>
<g font-size="1.3" fill="#a90000">
<text x="173.3" y="36.7">1</text>
<text x="173.3" y="39.2">2</text>
<text x="173.3" y="41.8">3</text>
<text x="231.7" y="36.7">1</text>
<text x="231.7" y="39.2">2</text>
<text x="231.7" y="41.8">3</text>
<text x="290.1" y="36.7">1</text>
<text x="290.1" y="39.2">2</text>
<text x="290.1" y="41.8">3</text>
<text x="348.5" y="36.7">1</text>
<text x="348.5" y="39.2">2</text>
<text x="348.5" y="41.8">3</text>
<text x="173.3" y="44.3">4</text>
<text x="173.3" y="46.9">5</text>
<text x="231.7" y="44.3">4</text>
<text x="231.7" y="46.9">5</text>
<text x="290.1" y="44.3">4</text>
<text x="290.1" y="46.9">5</text>
<text x="348.5" y="44.3">4</text>
<text x="348.5" y="46.9">5</text>
<text x="54.5" y="51.5" transform="rotate(-90 54.5 51.5)">1</text>
<text x="173.3" y="49.4">6</text>
<text x="231.7" y="49.4">6</text>
<text x="290.1" y="49.4">6</text>
<text x="348.5" y="49.4">6</text>
<text x="39.9" y="59.6">8</text>
<text x="39.9" y="57">9</text>
<text x="67.2" y="57">10</text>
<text x="67.2" y="59.6">11</text>
<text x="39.9" y="64.6">6</text>
<text x="39.9" y="62.1">7</text>
<text x="67.2" y="62.1">12</text>
<text x="67.2" y="64.6">13</text>
<text x="67.8" y="67.2">2</text>
<text x="67.8" y="69.7">3</text>
<text x="67.8" y="72.3">4</text>
<text x="67.8" y="74.8">5</text>
<text x="54.5" y="85.2" transform="rotate(-90 54.5 85.2)">14</text>
<text x="174.5" y="105.3">1</text>
<text x="174.5" y="107.8">2</text>
<text x="199.9" y="105.3">5</text>
<text x="199.9" y="107.8">6</text>
<text x="225.3" y="105.3">1</text>
<text x="225.3" y="107.8">2</text>
<text x="250.7" y="105.3">5</text>
<text x="250.7" y="107.8">6</text>
<text x="276.1" y="105.3">1</text>
<text x="276.1" y="107.8">2</text>
<text x="301.5" y="105.3">5</text>
<text x="301.5" y="107.8">6</text>
<text x="326.9" y="105.3">1</text>
<text x="326.9" y="107.8">2</text>
<text x="352.3" y="105.3">5</text>
<text x="352.3" y="107.8">6</text>
<text x="174.5" y="110.4">3</text>
<text x="174.5" y="112.9">4</text>
<text x="199.9" y="110.4">7</text>
<text x="199.9" y="112.9">8</text>
<text x="225.3" y="110.4">3</text>
<text x="225.3" y="112.9">4</text>
<text x="250.7" y="110.4">7</text>
<text x="250.7" y="112.9">8</text>
<text x="276.1" y="110.4">3</text>
<text x="276.1" y="112.9">4</text>
<text x="301.5" y="110.4">7</text>
<text x="301.5" y="112.9">8</text>
<text x="326.9" y="110.4">3</text>
<text x="326.9" y="112.9">4</text>
<text x="352.3" y="110.4">7</text>
<text x="352.3" y="112.9">8</text>
<text x="62.8" y="128.1">1</text>
<text x="62.8" y="130.7">2</text>
<text x="174.5" y="130.7">1</text>
<text x="199.9" y="130.7">5</text>
<text x="225.3" y="130.7">1</text>
<text x="250.7" y="130.7">5</text>
<text x="276.1" y="130.7">1</text>
<text x="301.5" y="130.7">5</text>
<text x="326.9" y="130.7">1</text>
<text x="352.3" y="130.7">5</text>
<text x="62.8" y="133.2">3</text>
<text x="174.5" y="133.2">2</text>
<text x="174.5" y="135.8">3</text>
<text x="199.9" y="133.2">6</text>
<text x="199.9" y="135.8">7</text>
<text x="225.3" y="133.2">2</text>
<text x="225.3" y="135.8">3</text>
<text x="250.7" y="133.2">6</text>
<text x="250.7" y="135.8">7</text>
<text x="276.1" y="133.2">2</text>
<text x="276.1" y="135.8">3</text>
<text x="301.5" y="133.2">6</text>
<text x="301.5" y="135.8">7</text>
<text x="326.9" y="133.2">2</text>
<text x="326.9" y="135.8">3</text>
<text x="352.3" y="133.2">6</text>
<text x="352.3" y="135.8">7</text>
<text x="174.5" y="138.3">4</text>
<text x="199.9" y="138.3">8</text>
<text x="225.3" y="138.3">4</text>
<text x="250.7" y="138.3">8</text>
<text x="276.1" y="138.3">4</text>
<text x="301.5" y="138.3">8</text>
<text x="326.9" y="138.3">4</text>
<text x="352.3" y="138.3">8</text>
<text x="174.5" y="156.1">1</text>
<text x="174.5" y="158.6">2</text>
<text x="174.5" y="161.2">3</text>
<text x="199.9" y="156.1">5</text>
<text x="199.9" y="158.6">6</text>
<text x="199.9" y="161.2">7</text>
<text x="225.3" y="156.1">1</text>
<text x="225.3" y="158.6">2</text>
<text x="225.3" y="161.2">3</text>
<text x="250.7" y="156.1">5</text>
<text x="250.7" y="158.6">6</text>
<text x="250.7" y="161.2">7</text>
<text x="276.1" y="156.1">1</text>
<text x="276.1" y="158.6">2</text>
<text x="276.1" y="161.2">3</text>
<text x="301.5" y="156.1">5</text>
<text x="301.5" y="158.6">6</text>
<text x="301.5" y="161.2">7</text>
<text x="326.9" y="156.1">1</text>
<text x="326.9" y="158.6">2</text>
<text x="326.9" y="161.2">3</text>
<text x="352.3" y="156.1">5</text>
<text x="352.3" y="158.6">6</text>
<text x="352.3" y="161.2">7</text>
<text x="174.5" y="163.7">4</text>
<text x="199.9" y="163.7">8</text>
<text x="225.3" y="163.7">4</text>
<text x="250.7" y="163.7">8</text>
<text x="276.1" y="163.7">4</text>
<text x="301.5" y="163.7">8</text>
<text x="326.9" y="163.7">4</text>
<text x="352.3" y="163.7">8</text>
<text x="174.5" y="181.5">1</text>
<text x="174.5" y="184">2</text>
<text x="199.9" y="181.5">5</text>
<text x="199.9" y="184">6</text>
<text x="225.3" y="181.5">1</text>
<text x="225.3" y="184">2</text>
<text x="250.7" y="181.5">5</text>
<text x="250.7" y="184">6</text>
<text x="276.1" y="181.5">1</text>
<text x="276.1" y="184">2</text>
<text x="301.5" y="181.5">5</text>
<text x="301.5" y="184">6</text>
<text x="326.9" y="181.5">1</text>
<text x="326.9" y="184">2</text>
<text x="352.3" y="181.5">5</text>
<text x="352.3" y="184">6</text>
<text x="174.5" y="186.6">3</text>
<text x="174.5" y="189.1">4</text>
<text x="199.9" y="186.6">7</text>
<text x="199.9" y="189.1">8</text>
<text x="225.3" y="186.6">3</text>
<text x="225.3" y="189.1">4</text>
<text x="250.7" y="186.6">7</text>
<text x="250.7" y="189.1">8</text>
<text x="276.1" y="186.6">3</text>
<text x="276.1" y="189.1">4</text>
<text x="301.5" y="186.6">7</text>
<text x="301.5" y="189.1">8</text>
<text x="326.9" y="186.6">3</text>
<text x="326.9" y="189.1">4</text>
<text x="352.3" y="186.6">7</text>
<text x="352.3" y="189.1">8</text>
<text x="48.8" y="251.3">1</text>
<text x="71.7" y="251.3">3</text>
<text x="48.8" y="256.4">2</text>
<text x="71.7" y="256.4">4</text>
</g>
</svg>
